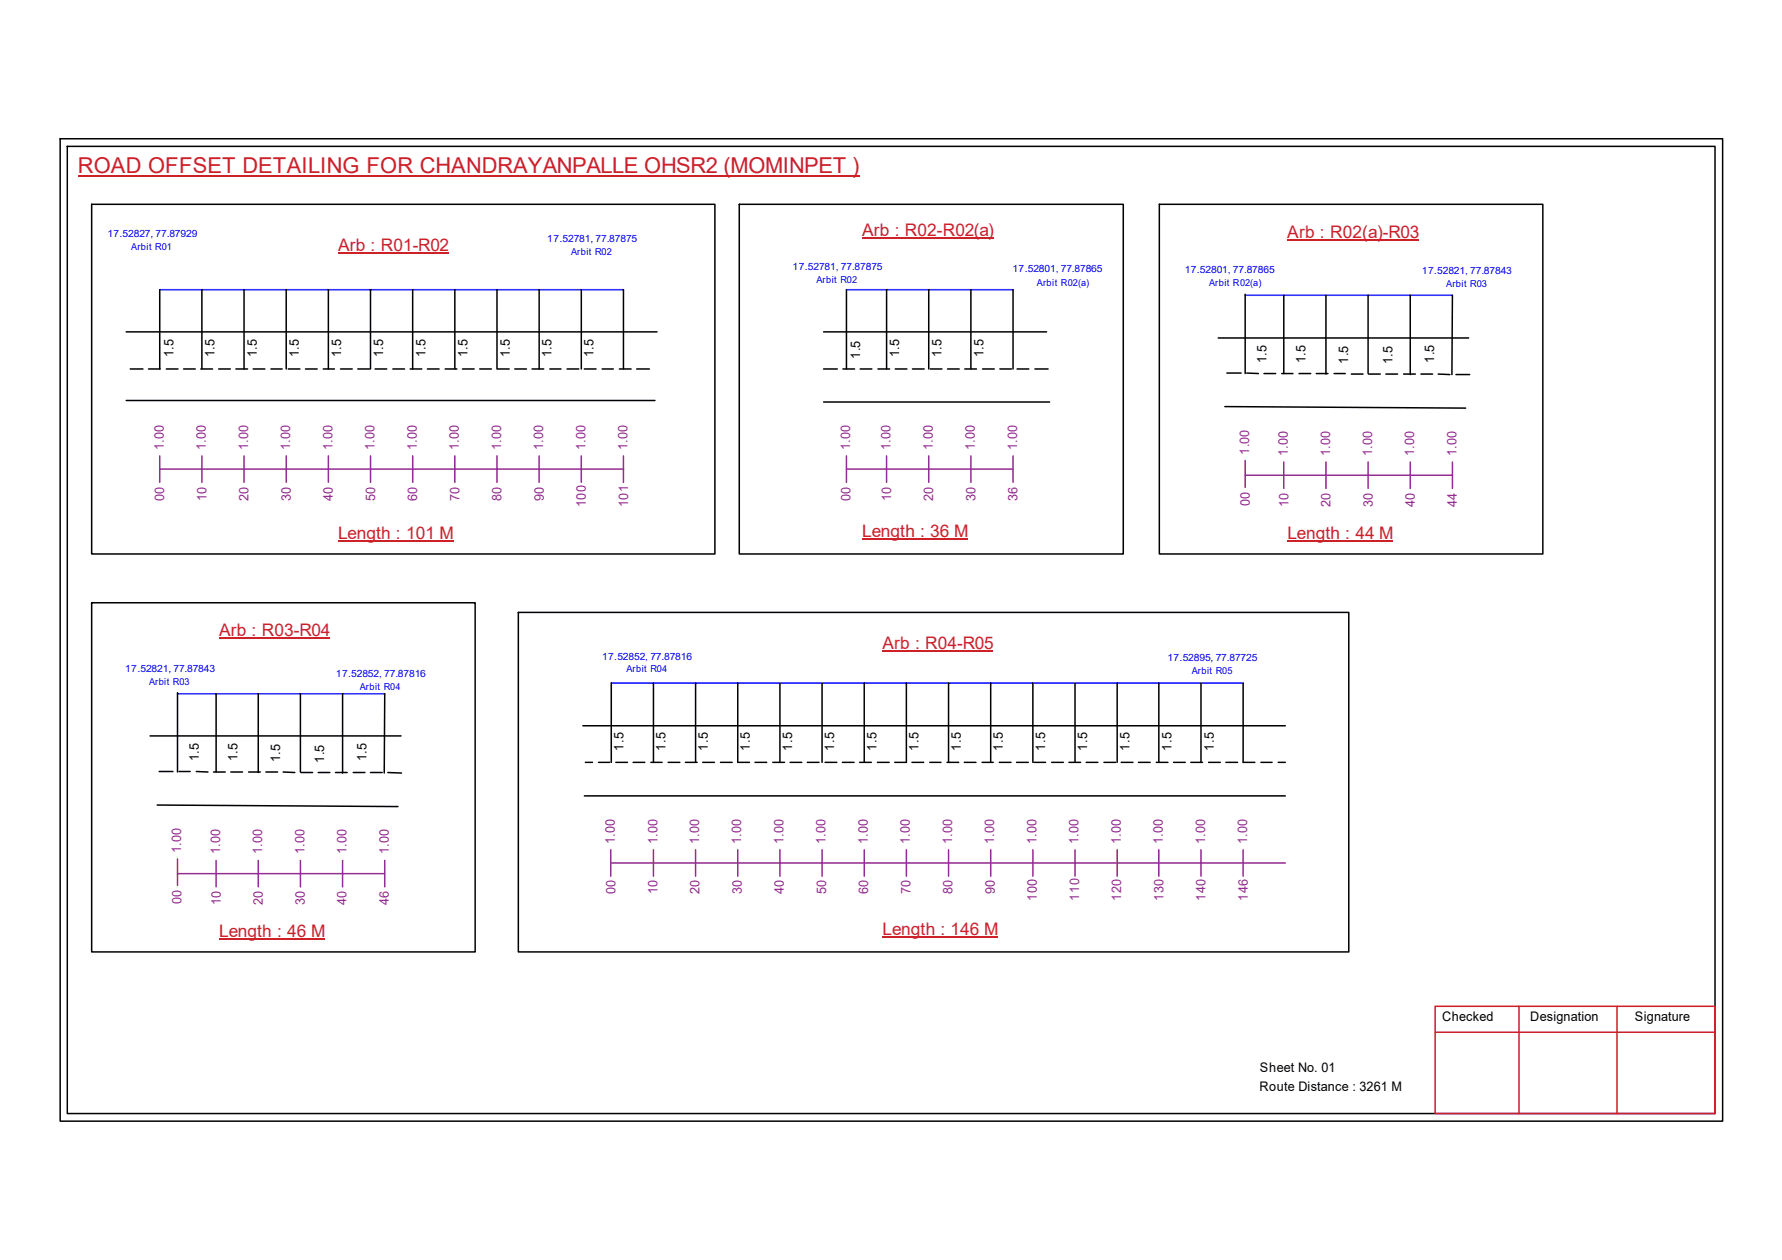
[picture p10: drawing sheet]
<svg xmlns="http://www.w3.org/2000/svg" width="297mm" height="210mm" viewBox="0 0 297 210" stroke-linecap="round" stroke-linejoin="round" font-family="sans-serif">
<g fill="none" stroke="#000" stroke-width=".25">
<path d="M10 23.1h277.1v163.7h-277.1zM11.2 24.4h274.7v161.1h-274.7zM15.3 34h103.9v58.3h-103.9zM123.2 34h64v58.3h-64zM193.2 34h64v58.3h-64zM21 55.3h88.5M26.6 48.3v13.2M33.7 48.3v13.2M40.7 48.3v13.2M47.7 48.3v13.2M54.7 48.3v13.2M61.8 48.3v13.2"/>
<path d="M68.8 48.3v13.2M75.8 48.3v13.2M82.8 48.3v13.2M89.9 48.3v13.2M96.9 48.3v13.2M103.9 48.3v13.2M137.3 55.3h37.2M141.1 48.3v13.2M147.8 48.3v13.2M154.8 48.3v13.2M161.8 48.3v13.2M168.9 48.3v13.2"/>
<path d="M203.1 56.3h41.7M207.6 49v13.2M214 49.2v13M221 49.2v13.1M228 49.2v13M235.1 49.2v13.2M242.1 49.2l-.1 13.2M21 66.7h88.2M21.7 61.5h2.1M24.8 61.5h1.9M27.7 61.5h2M30.6 61.5h2"/>
<path d="M33.5 61.5h1.9M36.4 61.5h2M39.3 61.5h2M42.2 61.5h2M45.2 61.5h1.8M48 61.5h2M50.9 61.5h2M53.9 61.5h1.8M56.8 61.5h1.9M59.6 61.5h2M62.5 61.5h2M65.5 61.5h1.9"/>
<path d="M68.4 61.5h1.9M71.2 61.5h2M74.2 61.5h2M77.1 61.5h1.9M80 61.5h1.9M82.9 61.5h2M85.8 61.5h2M88.7 61.5h1.9M91.6 61.5h1.9M94.5 61.5h2M97.4 61.5h2M100.4 61.5h1.8"/>
<path d="M103.2 61.5h2M106.1 61.5h2.1M137.3 61.5h2.3M137.3 67h37.7M140.5 61.5h1.9M143.4 61.5h1.9M146.3 61.5h2M149.2 61.5h2M152.1 61.5h1.9M155.1 61.5h1.9M157.9 61.5h2M160.8 61.5h2"/>
<path d="M163.8 61.5h1.9M166.7 61.5h1.9M169.5 61.5h2M172.5 61.5h2.2M204.2 67.7l40.1 .3M204.5 62.1h2.4M207.8 62.1l2 .1M210.7 62.2h1.9M213.7 62.2h1.8M216.5 62.2h2M219.4 62.2h2M222.4 62.2h1.8"/>
<path d="M225.3 62.3h1.9M228.1 62.3h2M231 62.3h2M234 62.3h1.9M236.9 62.3h1.9M239.7 62.3l2 .1M242.7 62.4h2.3M15.3 100.4h63.9v58.2h-63.9zM29.6 115.4v13.2M36 115.6v13M43 115.6v13.1M50.1 115.6v13"/>
<path d="M57.1 115.6v13.2M64.1 115.6l-.1 13.2M86.4 102h138.4v56.6h-138.4zM101.9 113.8v13.2M108.9 113.8v13.2M115.9 113.8v13.2M123 113.8v13.2h1.9M130 113.8v13.2M137 113.8v13.2M144.1 113.8v13.2M151.1 113.8v13.2h-2M158.1 113.8v13.2"/>
<path d="M165.1 113.8v13.2M172.2 113.8v13.2M179.2 113.8v13.2M186.2 113.8v13.2M193.2 113.8v13.2M200.2 113.8v13.2M207.2 113.8v13.2h2M25 122.6h41.8M26.2 134.1l40.1 .3M26.5 128.5h2.3M29.8 128.5h1.9M32.7 128.5l2 .1"/>
<path d="M35.6 128.6h1.9M38.5 128.6h1.9M41.4 128.6h2M44.3 128.6h2M47.2 128.6l1.9 .1M50.2 128.7h1.9M53 128.7h2M55.9 128.7h2M58.9 128.7h1.9M61.8 128.7h1.9M64.6 128.7l2.3 .1M97.2 120.9h117"/>
<path d="M97.4 132.6h116.8M97.6 127h1.2M99.8 127h1.8M102.7 127h1.9M105.5 127h2M108.5 127h1.9M111.4 127h1.9M114.3 127h1.9M117.1 127h2M120.1 127h1.9M125.9 127h1.9M128.8 127h2"/>
<path d="M131.7 127h1.9M134.6 127h1.9M137.5 127h2M140.4 127h2M143.3 127h1.9M146.3 127h1.9M152 127h2M155 127h1.8M157.9 127h1.9M160.7 127h2M163.7 127h1.9M166.6 127h1.9"/>
<path d="M169.5 127h1.9M172.3 127h2M175.3 127h1.9M178.2 127h1.9M181.1 127h1.9M184 127h2M186.9 127h1.9M189.8 127h1.9M192.7 127h2M195.6 127h2M198.5 127h1.9M201.5 127h1.9"/>
<path d="M204.3 127h2M210.2 127h1.8M213.1 127h1.1"/>
</g>
<path d="M239.2 167.6h46.7v17.9h-46.7zM239.2 172h46.7M253.2 167.6v17.9M269.5 167.6v17.9" fill="none" stroke="#cc1f26" stroke-width=".25"/>
<path d="M13 29.3h130.2" fill="none" stroke="#cd2027" stroke-width=".25"/>
<path d="M26.6 48.3h77.3M141.1 48.3h27.8M207.6 49.2h34.5M29.6 115.6h34.5M101.9 113.8h105.3" fill="none" stroke="#00f" stroke-width=".25"/>
<g fill="none" stroke="#93278f" stroke-width=".25">
<path d="M26.6 78.1h77.3M26.6 75.9v4.4M33.7 75.9v4.4M40.7 75.9v4.4M47.7 75.9v4.4M54.7 75.9v4.4M61.8 75.9v4.4M68.8 75.9v4.4M75.8 75.9v4.4M82.8 75.9v4.4M89.9 75.9v4.4M96.9 75.9v4.4"/>
<path d="M103.9 75.9v4.4M141.1 78.1h27.8M141.1 75.9v4.4M147.8 75.9v4.4M154.8 75.9v4.4M161.8 75.9v4.4M168.9 75.9v4.4M207.6 79.2h34.5M207.6 76.7v4.5M214 77v4.4M221 77v4.4M228 77v4.4"/>
<path d="M235.1 77v4.4M242.1 77v4.4M29.6 145.5h34.5M29.6 143.1v4.4M36 143.3v4.4M43 143.3v4.4M50.1 143.3v4.4M57.1 143.3v4.4M64.1 143.3v4.4M101.8 141.6v4.4M101.9 143.8h112.3M108.9 141.6v4.4"/>
<path d="M115.9 141.6v4.4M123 141.6v4.4M130 141.6v4.4M137 141.6v4.4M144.1 141.6v4.4M151.1 141.6v4.4M158.1 141.6v4.4M165.1 141.6v4.4M172.2 141.6v4.4M179.2 141.6v4.4M186.2 141.6v4.4M193.2 141.6v4.4"/>
<path d="M200.2 141.6v4.4M207.2 141.6v4.4"/>
</g>
<path d="M143.7 39.6h21.9M214.6 40h21.9M56.3 42.1h18.5M56.3 90.1h19.3M143.7 89.7h17.6M214.6 90.1h17.6M36.5 106.3h18.5M147.1 108.4h18.5M36.5 156.4h17.6M147.1 156.1h19.2" fill="none" stroke="#cd2027" stroke-width=".17"/>
<text font-size="3.6" fill="#cd2027" x="13" y="28.9">ROAD OFFSET DETAILING FOR CHANDRAYANPALLE OHSR2 (MOMINPET )</text>
<g font-size="2.9" fill="#cd2027">
<text x="56.3" y="41.7">Arb : R01-R02</text>
<text x="143.7" y="39.3">Arb : R02-R02(a)</text>
<text x="214.6" y="39.6">Arb : R02(a)-R03</text>
<text x="56.3" y="89.7">Length : 101 M</text>
<text x="143.7" y="89.4">Length : 36 M</text>
<text x="214.6" y="89.7">Length : 44 M</text>
<text x="36.5" y="106">Arb : R03-R04</text>
<text x="147.1" y="108">Arb : R04-R05</text>
<text x="147.1" y="155.8">Length : 146 M</text>
<text x="36.5" y="156">Length : 46 M</text>
</g>
<g font-size="2.2">
<text x="28.9" y="59.5" transform="rotate(-90 28.9 59.5)">1.5</text>
<text x="35.8" y="59.5" transform="rotate(-90 35.8 59.5)">1.5</text>
<text x="42.8" y="59.5" transform="rotate(-90 42.8 59.5)">1.5</text>
<text x="49.8" y="59.5" transform="rotate(-90 49.8 59.5)">1.5</text>
<text x="56.9" y="59.5" transform="rotate(-90 56.9 59.5)">1.5</text>
<text x="63.9" y="59.5" transform="rotate(-90 63.9 59.5)">1.5</text>
<text x="70.9" y="59.5" transform="rotate(-90 70.9 59.5)">1.5</text>
<text x="77.9" y="59.5" transform="rotate(-90 77.9 59.5)">1.5</text>
<text x="85" y="59.5" transform="rotate(-90 85 59.5)">1.5</text>
<text x="91.9" y="59.5" transform="rotate(-90 91.9 59.5)">1.5</text>
<text x="98.9" y="59.5" transform="rotate(-90 98.9 59.5)">1.5</text>
<text x="143.4" y="59.8" transform="rotate(-90 143.4 59.8)">1.5</text>
<text x="149.9" y="59.5" transform="rotate(-90 149.9 59.5)">1.5</text>
<text x="156.9" y="59.5" transform="rotate(-90 156.9 59.5)">1.5</text>
<text x="164" y="59.5" transform="rotate(-90 164 59.5)">1.5</text>
<text x="211.1" y="60.5" transform="rotate(-90 211.1 60.5)">1.5</text>
<text x="217.6" y="60.5" transform="rotate(-90 217.6 60.5)">1.5</text>
<text x="224.7" y="60.6" transform="rotate(-90 224.7 60.6)">1.5</text>
<text x="232.1" y="60.7" transform="rotate(-90 232.1 60.7)">1.5</text>
<text x="239.1" y="60.5" transform="rotate(-90 239.1 60.5)">1.5</text>
<text x="103.9" y="125.1" transform="rotate(-90 103.9 125.1)">1.5</text>
<text x="111" y="125.1" transform="rotate(-90 111 125.1)">1.5</text>
<text x="118" y="125.1" transform="rotate(-90 118 125.1)">1.5</text>
<text x="125" y="125.1" transform="rotate(-90 125 125.1)">1.5</text>
<text x="132" y="125.1" transform="rotate(-90 132 125.1)">1.5</text>
<text x="139.1" y="125.1" transform="rotate(-90 139.1 125.1)">1.5</text>
<text x="146.1" y="125.1" transform="rotate(-90 146.1 125.1)">1.5</text>
<text x="153.1" y="125.1" transform="rotate(-90 153.1 125.1)">1.5</text>
<text x="160.1" y="125.1" transform="rotate(-90 160.1 125.1)">1.5</text>
<text x="167.2" y="125.1" transform="rotate(-90 167.2 125.1)">1.5</text>
<text x="174.2" y="125.1" transform="rotate(-90 174.2 125.1)">1.5</text>
<text x="181.2" y="125.1" transform="rotate(-90 181.2 125.1)">1.5</text>
<text x="188.3" y="125.1" transform="rotate(-90 188.3 125.1)">1.5</text>
<text x="195.3" y="125.1" transform="rotate(-90 195.3 125.1)">1.5</text>
<text x="202.3" y="125.1" transform="rotate(-90 202.3 125.1)">1.5</text>
<text x="33.1" y="126.8" transform="rotate(-90 33.1 126.8)">1.5</text>
<text x="39.6" y="126.8" transform="rotate(-90 39.6 126.8)">1.5</text>
<text x="46.7" y="127" transform="rotate(-90 46.7 127)">1.5</text>
<text x="54.1" y="127.1" transform="rotate(-90 54.1 127.1)">1.5</text>
<text x="61.1" y="126.8" transform="rotate(-90 61.1 126.8)">1.5</text>
<text x="240.4" y="170.1">Checked</text>
<text x="255.1" y="170.1">Designation</text>
<text x="272.5" y="170.1">Signature</text>
<text x="210" y="178.6">Sheet No. 01</text>
<text x="209.9" y="181.7">Route Distance : 3261 M</text>
</g>
<g font-size="2.2" fill="#93278f">
<text x="27.3" y="75" transform="rotate(-90 27.3 75)">1.00</text>
<text x="34.3" y="75" transform="rotate(-90 34.3 75)">1.00</text>
<text x="41.4" y="75" transform="rotate(-90 41.4 75)">1.00</text>
<text x="48.4" y="75" transform="rotate(-90 48.4 75)">1.00</text>
<text x="55.4" y="75" transform="rotate(-90 55.4 75)">1.00</text>
<text x="62.4" y="75" transform="rotate(-90 62.4 75)">1.00</text>
<text x="69.5" y="75" transform="rotate(-90 69.5 75)">1.00</text>
<text x="76.5" y="75" transform="rotate(-90 76.5 75)">1.00</text>
<text x="83.5" y="75" transform="rotate(-90 83.5 75)">1.00</text>
<text x="90.5" y="75" transform="rotate(-90 90.5 75)">1.00</text>
<text x="97.6" y="75" transform="rotate(-90 97.6 75)">1.00</text>
<text x="104.6" y="75" transform="rotate(-90 104.6 75)">1.00</text>
<text x="141.7" y="75" transform="rotate(-90 141.7 75)">1.00</text>
<text x="148.5" y="75" transform="rotate(-90 148.5 75)">1.00</text>
<text x="155.5" y="75" transform="rotate(-90 155.5 75)">1.00</text>
<text x="162.5" y="75" transform="rotate(-90 162.5 75)">1.00</text>
<text x="169.5" y="75" transform="rotate(-90 169.5 75)">1.00</text>
<text x="208.2" y="75.8" transform="rotate(-90 208.2 75.8)">1.00</text>
<text x="214.7" y="76" transform="rotate(-90 214.7 76)">1.00</text>
<text x="221.7" y="76" transform="rotate(-90 221.7 76)">1.00</text>
<text x="228.7" y="76" transform="rotate(-90 228.7 76)">1.00</text>
<text x="235.8" y="76" transform="rotate(-90 235.8 76)">1.00</text>
<text x="242.8" y="76" transform="rotate(-90 242.8 76)">1.00</text>
<text x="27.4" y="83.5" transform="rotate(-90 27.4 83.5)">00</text>
<text x="34.4" y="83.5" transform="rotate(-90 34.4 83.5)">10</text>
<text x="41.4" y="83.5" transform="rotate(-90 41.4 83.5)">20</text>
<text x="48.5" y="83.5" transform="rotate(-90 48.5 83.5)">30</text>
<text x="55.5" y="83.5" transform="rotate(-90 55.5 83.5)">40</text>
<text x="62.5" y="83.5" transform="rotate(-90 62.5 83.5)">50</text>
<text x="69.6" y="83.5" transform="rotate(-90 69.6 83.5)">60</text>
<text x="76.6" y="83.5" transform="rotate(-90 76.6 83.5)">70</text>
<text x="83.6" y="83.5" transform="rotate(-90 83.6 83.5)">80</text>
<text x="90.6" y="83.5" transform="rotate(-90 90.6 83.5)">90</text>
<text x="141.8" y="83.5" transform="rotate(-90 141.8 83.5)">00</text>
<text x="148.5" y="83.5" transform="rotate(-90 148.5 83.5)">10</text>
<text x="155.6" y="83.5" transform="rotate(-90 155.6 83.5)">20</text>
<text x="162.6" y="83.5" transform="rotate(-90 162.6 83.5)">30</text>
<text x="169.6" y="83.5" transform="rotate(-90 169.6 83.5)">36</text>
<text x="97.7" y="84.5" transform="rotate(-90 97.7 84.5)">100</text>
<text x="104.7" y="84.5" transform="rotate(-90 104.7 84.5)">101</text>
<text x="208.3" y="84.2" transform="rotate(-90 208.3 84.2)">00</text>
<text x="214.8" y="84.4" transform="rotate(-90 214.8 84.4)">10</text>
<text x="221.8" y="84.4" transform="rotate(-90 221.8 84.4)">20</text>
<text x="228.8" y="84.4" transform="rotate(-90 228.8 84.4)">30</text>
<text x="235.8" y="84.4" transform="rotate(-90 235.8 84.4)">40</text>
<text x="242.9" y="84.4" transform="rotate(-90 242.9 84.4)">44</text>
<text x="30.2" y="142.2" transform="rotate(-90 30.2 142.2)">1.00</text>
<text x="36.7" y="142.3" transform="rotate(-90 36.7 142.3)">1.00</text>
<text x="43.7" y="142.3" transform="rotate(-90 43.7 142.3)">1.00</text>
<text x="50.8" y="142.3" transform="rotate(-90 50.8 142.3)">1.00</text>
<text x="57.8" y="142.3" transform="rotate(-90 57.8 142.3)">1.00</text>
<text x="64.8" y="142.3" transform="rotate(-90 64.8 142.3)">1.00</text>
<text x="102.5" y="140.6" transform="rotate(-90 102.5 140.6)">1.00</text>
<text x="109.6" y="140.6" transform="rotate(-90 109.6 140.6)">1.00</text>
<text x="116.5" y="140.6" transform="rotate(-90 116.5 140.6)">1.00</text>
<text x="123.6" y="140.6" transform="rotate(-90 123.6 140.6)">1.00</text>
<text x="130.6" y="140.6" transform="rotate(-90 130.6 140.6)">1.00</text>
<text x="137.6" y="140.6" transform="rotate(-90 137.6 140.6)">1.00</text>
<text x="144.6" y="140.6" transform="rotate(-90 144.6 140.6)">1.00</text>
<text x="151.7" y="140.6" transform="rotate(-90 151.7 140.6)">1.00</text>
<text x="158.7" y="140.6" transform="rotate(-90 158.7 140.6)">1.00</text>
<text x="165.7" y="140.6" transform="rotate(-90 165.7 140.6)">1.00</text>
<text x="172.8" y="140.6" transform="rotate(-90 172.8 140.6)">1.00</text>
<text x="179.8" y="140.6" transform="rotate(-90 179.8 140.6)">1.00</text>
<text x="186.8" y="140.6" transform="rotate(-90 186.8 140.6)">1.00</text>
<text x="193.8" y="140.6" transform="rotate(-90 193.8 140.6)">1.00</text>
<text x="200.9" y="140.6" transform="rotate(-90 200.9 140.6)">1.00</text>
<text x="207.9" y="140.6" transform="rotate(-90 207.9 140.6)">1.00</text>
<text x="102.6" y="149" transform="rotate(-90 102.6 149)">00</text>
<text x="109.6" y="149" transform="rotate(-90 109.6 149)">10</text>
<text x="116.6" y="149" transform="rotate(-90 116.6 149)">20</text>
<text x="123.7" y="149" transform="rotate(-90 123.7 149)">30</text>
<text x="130.7" y="149" transform="rotate(-90 130.7 149)">40</text>
<text x="137.7" y="149" transform="rotate(-90 137.7 149)">50</text>
<text x="144.7" y="149" transform="rotate(-90 144.7 149)">60</text>
<text x="151.8" y="149" transform="rotate(-90 151.8 149)">70</text>
<text x="158.8" y="149" transform="rotate(-90 158.8 149)">80</text>
<text x="165.8" y="149" transform="rotate(-90 165.8 149)">90</text>
<text x="30.3" y="150.6" transform="rotate(-90 30.3 150.6)">00</text>
<text x="36.8" y="150.8" transform="rotate(-90 36.8 150.8)">10</text>
<text x="43.8" y="150.8" transform="rotate(-90 43.8 150.8)">20</text>
<text x="50.8" y="150.8" transform="rotate(-90 50.8 150.8)">30</text>
<text x="57.8" y="150.8" transform="rotate(-90 57.8 150.8)">40</text>
<text x="64.8" y="150.8" transform="rotate(-90 64.8 150.8)">46</text>
<text x="172.8" y="150" transform="rotate(-90 172.8 150)">100</text>
<text x="179.9" y="150" transform="rotate(-90 179.9 150)">110</text>
<text x="186.9" y="150" transform="rotate(-90 186.9 150)">120</text>
<text x="193.9" y="150" transform="rotate(-90 193.9 150)">130</text>
<text x="201" y="150" transform="rotate(-90 201 150)">140</text>
<text x="208" y="150" transform="rotate(-90 208 150)">146</text>
</g>
<g font-size="1.7" fill="#00f">
<text x="17.9" y="39.5">17.52827, 77.87929</text>
<text x="91.2" y="40.3">17.52781, 77.87875</text>
<text x="132.1" y="45">17.52781, 77.87875</text>
<text x="168.8" y="45.4">17.52801, 77.87865</text>
<text x="197.5" y="45.5">17.52801, 77.87865</text>
<text x="237" y="45.6">17.52821, 77.87843</text>
<text x="20.9" y="111.9">17.52821, 77.87843</text>
<text x="56" y="112.8">17.52852, 77.87816</text>
<text x="100.4" y="109.9">17.52852, 77.87816</text>
<text x="194.6" y="110.2">17.52895, 77.87725</text>
</g>
<g font-size="1.6" fill="#00f">
<text x="21.9" y="41.6">Arbit R01</text>
<text x="95.2" y="42.4">Arbit R02</text>
<text x="136.1" y="47.2">Arbit R02</text>
<text x="172.8" y="47.6">Arbit R02(a)</text>
<text x="201.5" y="47.6">Arbit R02(a)</text>
<text x="241.1" y="47.8">Arbit R03</text>
<text x="104.4" y="112">Arbit R04</text>
<text x="198.7" y="112.3">Arbit R05</text>
<text x="24.8" y="114">Arbit R03</text>
<text x="60" y="114.9">Arbit R04</text>
</g>
</svg>
